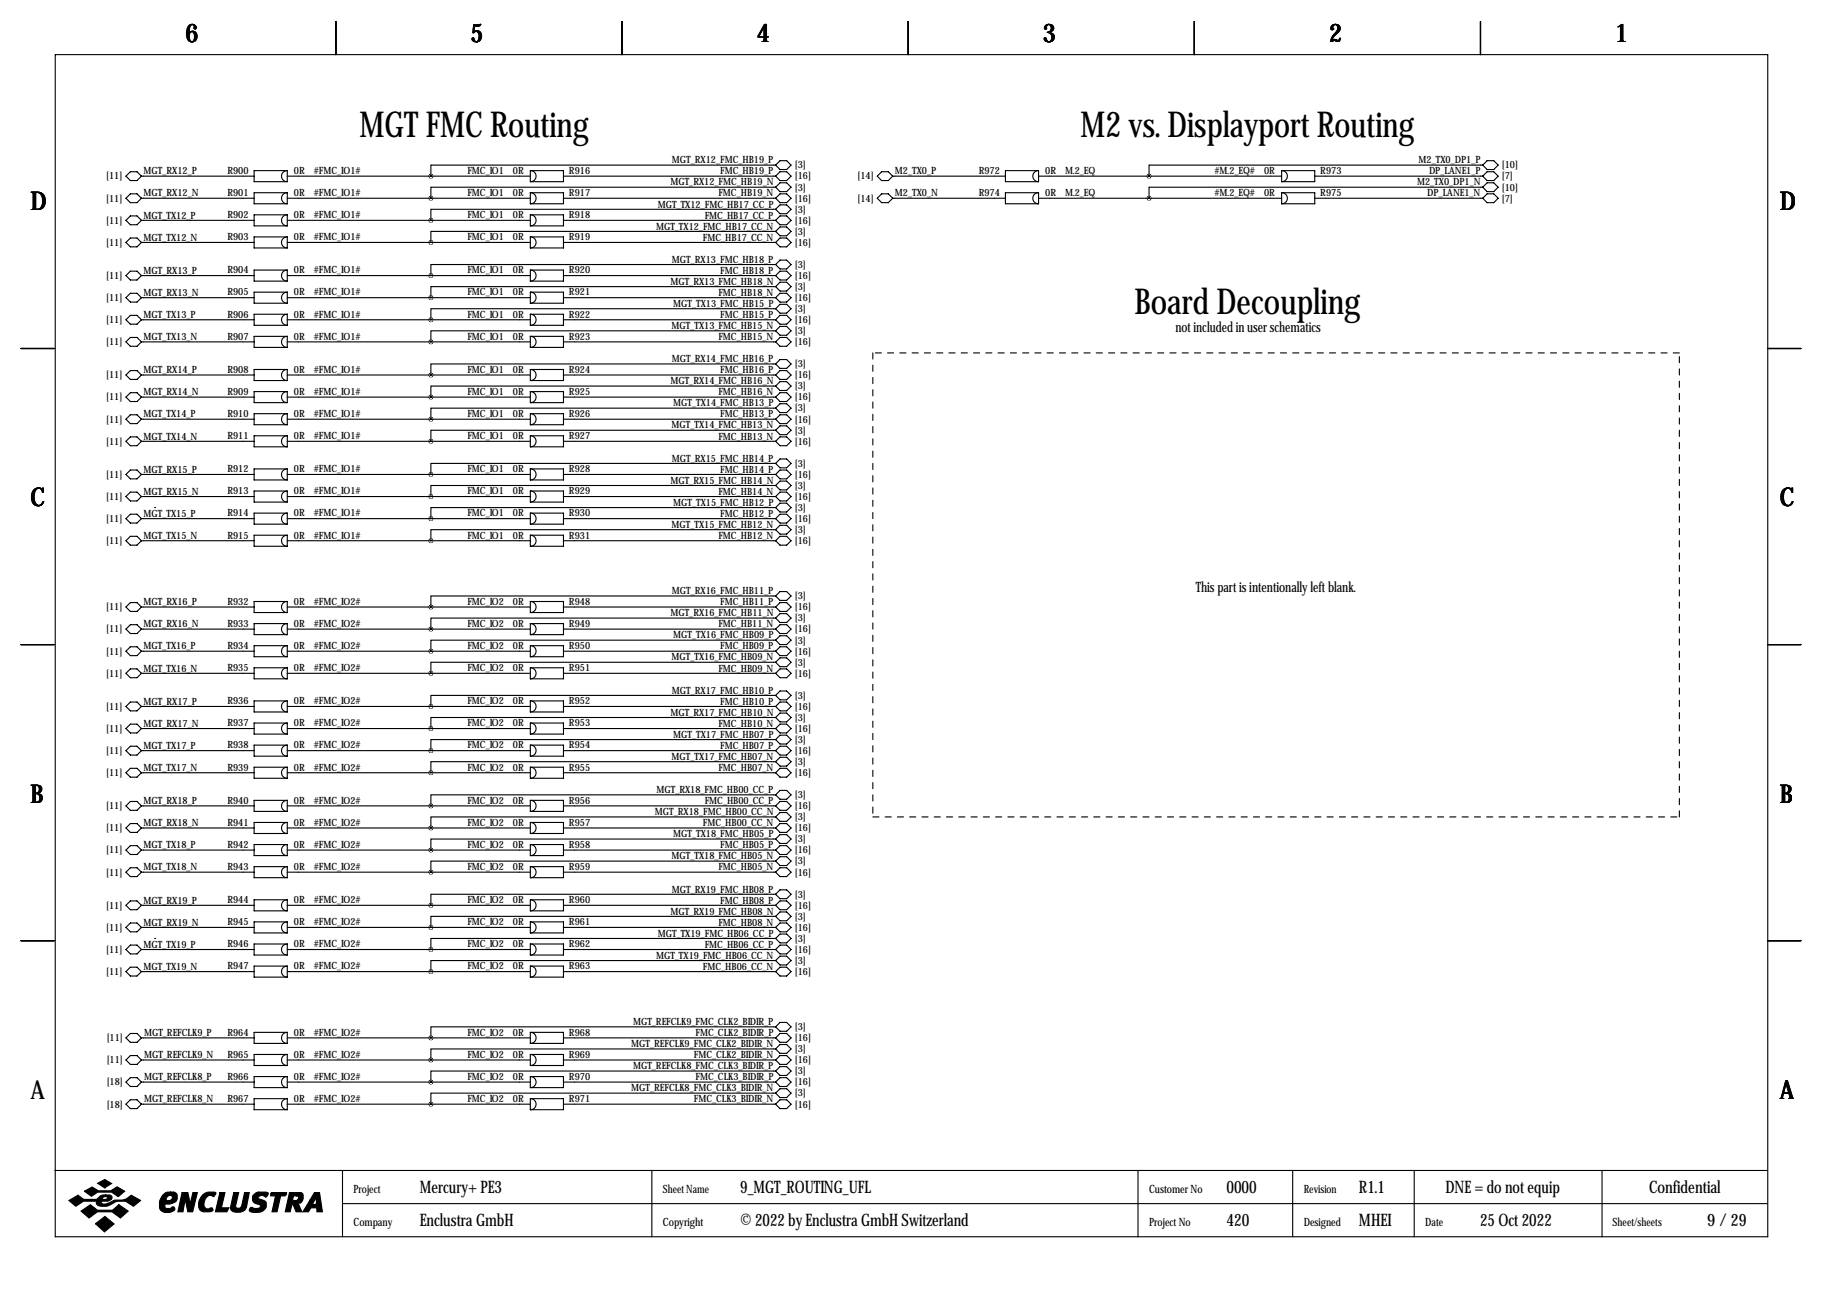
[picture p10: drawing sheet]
<svg xmlns="http://www.w3.org/2000/svg" width="419mm" height="297mm" viewBox="0 0 419 297" stroke-linecap="round" stroke-linejoin="round" font-family="sans-serif">
<g fill="none" stroke="#000" stroke-width=".25">
<path d="M12.7 12.6h393.7v271.7h-393.7zM77.2 4.9v7.7M143 4.9v7.7M208.8 4.9v7.7M274.6 4.9v7.7M340.4 4.9v7.7M30 39.5h1.5l1 1-1 1h-1.5l-1-1zM66 39.2a1.27 1.27 0 0 0-1.3 1.3 1.27 1.27 0 0 0 1.3 1.3M66 39.2h-7.6v2.6h7.6M66 39.2v2.6M121.9 39.2h7.6v2.6h-7.6M121.9 39.2v2.6"/>
<path d="M121.9 39.2a1.27 1.27 0 0 1 1.3 1.3 1.27 1.27 0 0 1-1.3 1.3M178.3 38h-79.2v2.5M179.3 36.9h1.5l1.1 1.1-1.1 1h-1.5l-1-1zM238.8 39.2a1.27 1.27 0 0 0-1.4 1.3 1.27 1.27 0 0 0 1.4 1.3M238.8 39.2h-7.7v2.6h7.7M238.8 39.2v2.6M294.6 39.2h7.7v2.6h-7.7zM294.6 39.2a1.27 1.27 0 0 1 1.4 1.3 1.27 1.27 0 0 1-1.4 1.3M340.9 38h-76.7v2.5M340.9 38l1-1.1h1.5l1 1.1-1 1h-1.5zM30 49.6h1.5l1 1.1-1 1h-1.5l-1-1zM30 54.7h1.5l1 1-1 1.1h-1.5l-1-1.1z"/>
<path d="M30 44.6h1.5l1 1-1 1h-1.5l-1-1zM32.5 40.5h25.9M32.5 45.6h25.9M32.5 50.7h25.9M32.5 55.7h25.9M66 44.3a1.27 1.27 0 0 0-1.3 1.3 1.27 1.27 0 0 0 1.3 1.2M66 49.4a1.27 1.27 0 0 0-1.3 1.3 1.27 1.27 0 0 0 1.3 1.2M66 54.5a1.27 1.27 0 0 0-1.3 1.2 1.27 1.27 0 0 0 1.3 1.3M66 44.3h-7.6v2.5h7.6M66 49.4h-7.6v2.5h7.6M66 54.5h-7.6v2.5h7.6M66 44.3v2.5"/>
<path d="M66 49.4v2.5M66 54.5v2.5M66 40.5h55.9M66 45.6h55.9M66 50.7h55.9M66 55.7h55.9M121.9 44.3h7.6v2.5h-7.6M121.9 49.4h7.6v2.5h-7.6M121.9 54.5h7.6v2.5h-7.6M121.9 44.3v2.5M121.9 49.4v2.5M121.9 54.5v2.5"/>
<path d="M121.9 44.3a1.27 1.27 0 0 1 1.3 1.3 1.27 1.27 0 0 1-1.3 1.2M121.9 49.4a1.27 1.27 0 0 1 1.3 1.3 1.27 1.27 0 0 1-1.3 1.2M121.9 54.5a1.27 1.27 0 0 1 1.3 1.2 1.27 1.27 0 0 1-1.3 1.3M129.5 40.5h48.8M129.5 45.6h48.8M129.5 50.7h48.8M129.5 55.7h48.8M178.3 48.1h-79.2v2.6M178.3 53.2h-79.2v2.5M178.3 43h-79.2v2.6M178.3 40.5l1-1h1.5l1.1 1-1.1 1h-1.5zM178.3 50.7l1-1.1h1.5l1.1 1.1-1.1 1h-1.5z"/>
<path d="M178.3 55.7l1-1h1.5l1.1 1-1.1 1.1h-1.5zM178.3 45.6l1-1h1.5l1.1 1-1.1 1h-1.5zM179.3 42h1.5l1.1 1-1.1 1.1h-1.5l-1-1.1zM179.3 52.2h1.5l1.1 1-1.1 1h-1.5l-1-1zM179.3 47.1h1.5l1.1 1-1.1 1h-1.5l-1-1zM179.3 59.8h1.5l1.1 1-1.1 1h-1.5l-1-1zM201.7 40.5l1-1h1.5l1 1-1 1h-1.5zM201.7 45.6l1-1h1.5l1 1-1 1h-1.5zM205.2 40.5h25.9M205.2 45.6h25.9M238.8 44.3a1.27 1.27 0 0 0-1.4 1.3 1.27 1.27 0 0 0 1.4 1.2M238.8 40.5h55.8"/>
<path d="M238.8 44.3h-7.7v2.5h7.7M238.8 45.6h55.8M238.8 44.3v2.5M294.6 44.3h7.7v2.5h-7.7zM294.6 44.3a1.27 1.27 0 0 1 1.4 1.3 1.27 1.27 0 0 1-1.4 1.2M302.3 40.5h38.6M302.3 45.6h38.6M340.9 43h-76.7v2.6M340.9 40.5l1-1h1.5l1 1-1 1h-1.5zM340.9 43l1-1h1.5l1 1-1 1.1h-1.5zM340.9 45.6l1-1h1.5l1 1-1 1h-1.5zM30 62.3h1.5l1 1.1-1 1h-1.5l-1-1z"/>
<path d="M30 72.5h1.5l1 1-1 1h-1.5l-1-1zM30 77.6h1.5l1 1-1 1h-1.5l-1-1zM30 67.4h1.5l1 1-1 1.1h-1.5l-1-1.1zM32.5 63.4h25.9M32.5 68.4h25.9M32.5 73.5h25.9M32.5 78.6h25.9M66 62.1a1.27 1.27 0 0 0-1.3 1.3 1.27 1.27 0 0 0 1.3 1.2M66 67.2a1.27 1.27 0 0 0-1.3 1.2 1.27 1.27 0 0 0 1.3 1.3M66 72.2a1.27 1.27 0 0 0-1.3 1.3 1.27 1.27 0 0 0 1.3 1.3M66 77.3a1.27 1.27 0 0 0-1.3 1.3 1.27 1.27 0 0 0 1.3 1.3M66 62.1h-7.6v2.5h7.6"/>
<path d="M66 67.2h-7.6v2.5h7.6M66 72.2h-7.6v2.6h7.6M66 77.3h-7.6v2.6h7.6M66 62.1v2.5M66 67.2v2.5M66 72.2v2.6M66 77.3v2.6M66 63.4h55.9M66 68.4h55.9M66 73.5h55.9M66 78.6h55.9M121.9 62.1h7.6v2.5h-7.6"/>
<path d="M121.9 67.2h7.6v2.5h-7.6M121.9 72.2h7.6v2.6h-7.6M121.9 77.3h7.6v2.6h-7.6M121.9 62.1v2.5M121.9 67.2v2.5M121.9 72.2v2.6M121.9 77.3v2.6M121.9 62.1a1.27 1.27 0 0 1 1.3 1.3 1.27 1.27 0 0 1-1.3 1.2M121.9 67.2a1.27 1.27 0 0 1 1.3 1.2 1.27 1.27 0 0 1-1.3 1.3M121.9 72.2a1.27 1.27 0 0 1 1.3 1.3 1.27 1.27 0 0 1-1.3 1.3M121.9 77.3a1.27 1.27 0 0 1 1.3 1.3 1.27 1.27 0 0 1-1.3 1.3M129.5 63.4h48.8"/>
<path d="M129.5 68.4h48.8M129.5 73.5h48.8M129.5 78.6h48.8M178.3 71h-79.2v2.5M178.3 76.1h-79.2v2.5M178.3 60.8h-79.2v2.6M178.3 65.9h-79.2v2.5M178.3 63.4l1-1.1h1.5l1.1 1.1-1.1 1h-1.5zM178.3 73.5l1-1h1.5l1.1 1-1.1 1h-1.5zM178.3 78.6l1-1h1.5l1.1 1-1.1 1h-1.5zM179.3 64.9h1.5l1.1 1-1.1 1h-1.5l-1-1zM179.3 67.4h1.5l1.1 1-1.1 1.1h-1.5l-1-1.1z"/>
<path d="M179.3 75h1.5l1.1 1.1-1.1 1h-1.5l-1-1zM179.3 70h1.5l1.1 1-1.1 1h-1.5l-1-1zM4.8 80.1h7.6M30 85.2h1.5l1 1-1 1h-1.5l-1-1zM30 95.4h1.5l1 1-1 1h-1.5l-1-1zM30 90.3h1.5l1 1-1 1h-1.5l-1-1zM32.5 86.2h25.9M32.5 91.3h25.9M32.5 96.4h25.9M66 84.9a1.27 1.27 0 0 0-1.3 1.3 1.27 1.27 0 0 0 1.3 1.3M66 90a1.27 1.27 0 0 0-1.3 1.3 1.27 1.27 0 0 0 1.3 1.3M66 95.1a1.27 1.27 0 0 0-1.3 1.3 1.27 1.27 0 0 0 1.3 1.2"/>
<path d="M66 84.9h-7.6v2.6h7.6M66 90h-7.6v2.6h7.6M66 95.1h-7.6v2.5h7.6M66 84.9v2.6M66 90v2.6M66 95.1v2.5M66 86.2h55.9M66 91.3h55.9M66 96.4h55.9M121.9 84.9h7.6v2.6h-7.6M121.9 90h7.6v2.6h-7.6M121.9 95.1h7.6v2.5h-7.6"/>
<path d="M121.9 84.9v2.6M121.9 90v2.6M121.9 95.1v2.5M121.9 84.9a1.27 1.27 0 0 1 1.3 1.3 1.27 1.27 0 0 1-1.3 1.3M121.9 90a1.27 1.27 0 0 1 1.3 1.3 1.27 1.27 0 0 1-1.3 1.3M121.9 95.1a1.27 1.27 0 0 1 1.3 1.3 1.27 1.27 0 0 1-1.3 1.2M129.5 86.2h48.8M129.5 91.3h48.8M129.5 96.4h48.8M178.3 93.8h-79.2v2.6M178.3 98.9h-79.2v2.6M178.3 83.7h-79.2v2.5"/>
<path d="M178.3 88.8h-79.2v2.5M178.3 86.2l1-1h1.5l1.1 1-1.1 1h-1.5zM178.3 96.4l1-1h1.5l1.1 1-1.1 1h-1.5zM178.3 91.3l1-1h1.5l1.1 1-1.1 1h-1.5zM179.3 82.7h1.5l1.1 1-1.1 1h-1.5l-1-1zM179.3 87.7h1.5l1.1 1.1-1.1 1h-1.5l-1-1zM179.3 97.9h1.5l1.1 1-1.1 1h-1.5l-1-1zM179.3 92.8h1.5l1.1 1-1.1 1.1h-1.5l-1-1.1zM406.4 80.1h7.6M30 100.4h1.5l1 1.1-1 1h-1.5l-1-1zM30 108.1h1.5l1 1-1 1h-1.5l-1-1zM30 118.2h1.5l1 1-1 1.1h-1.5l-1-1.1z"/>
<path d="M30 113.1h1.5l1 1.1-1 1h-1.5l-1-1zM32.5 101.5h25.9M32.5 109.1h25.9M32.5 114.2h25.9M32.5 119.2h25.9M35.6 116.7h.1M66 100.2a1.27 1.27 0 0 0-1.3 1.3 1.27 1.27 0 0 0 1.3 1.2M66 107.8a1.27 1.27 0 0 0-1.3 1.3 1.27 1.27 0 0 0 1.3 1.2M66 112.9a1.27 1.27 0 0 0-1.3 1.3 1.27 1.27 0 0 0 1.3 1.2M66 118a1.27 1.27 0 0 0-1.3 1.2 1.27 1.27 0 0 0 1.3 1.3M66 100.2h-7.6v2.5h7.6M66 107.8h-7.6v2.5h7.6"/>
<path d="M66 112.9h-7.6v2.5h7.6M66 118h-7.6v2.5h7.6M66 100.2v2.5M66 107.8v2.5M66 112.9v2.5M66 118v2.5M66 101.5h55.9M66 109.1h55.9M66 114.2h55.9M66 119.2h55.9M121.9 100.2h7.6v2.5h-7.6M121.9 107.8h7.6v2.5h-7.6"/>
<path d="M121.9 112.9h7.6v2.5h-7.6M121.9 118h7.6v2.5h-7.6M121.9 100.2v2.5M121.9 107.8v2.5M121.9 112.9v2.5M121.9 118v2.5M121.9 100.2a1.27 1.27 0 0 1 1.3 1.3 1.27 1.27 0 0 1-1.3 1.2M121.9 107.8a1.27 1.27 0 0 1 1.3 1.3 1.27 1.27 0 0 1-1.3 1.2M121.9 112.9a1.27 1.27 0 0 1 1.3 1.3 1.27 1.27 0 0 1-1.3 1.2M121.9 118a1.27 1.27 0 0 1 1.3 1.2 1.27 1.27 0 0 1-1.3 1.3M129.5 101.5h48.8M129.5 109.1h48.8"/>
<path d="M129.5 114.2h48.8M129.5 119.2h48.8M178.3 116.7h-79.2v2.5M178.3 106.5h-79.2v2.6M178.3 111.6h-79.2v2.6M178.3 101.5l1-1.1h1.5l1.1 1.1-1.1 1h-1.5zM178.3 109.1l1-1h1.5l1.1 1-1.1 1h-1.5zM178.3 119.2l1-1h1.5l1.1 1-1.1 1.1h-1.5zM178.3 114.2l1-1.1h1.5l1.1 1.1-1.1 1h-1.5zM179.3 105.5h1.5l1.1 1-1.1 1.1h-1.5l-1-1.1zM179.3 110.6h1.5l1.1 1-1.1 1h-1.5l-1-1zM179.3 115.7h1.5l1.1 1-1.1 1h-1.5l-1-1z"/>
<path d="M30 123.3h1.5l1 1-1 1h-1.5l-1-1zM30 138.5h1.5l1 1.1-1 1h-1.5l-1-1zM32.5 124.3h25.9M32.5 139.6h25.9M66 123a1.27 1.27 0 0 0-1.3 1.3 1.27 1.27 0 0 0 1.3 1.3M66 138.3a1.27 1.27 0 0 0-1.3 1.3 1.27 1.27 0 0 0 1.3 1.2M66 123h-7.6v2.6h7.6M66 138.3h-7.6v2.5h7.6M66 123v2.6M66 138.3v2.5M66 124.3h55.9M66 139.6h55.9"/>
<path d="M121.9 123h7.6v2.6h-7.6M121.9 138.3h7.6v2.5h-7.6M121.9 123v2.6M121.9 138.3v2.5M121.9 123a1.27 1.27 0 0 1 1.3 1.3 1.27 1.27 0 0 1-1.3 1.3M121.9 138.3a1.27 1.27 0 0 1 1.3 1.3 1.27 1.27 0 0 1-1.3 1.2M129.5 124.3h48.8M129.5 139.6h48.8M178.3 121.8h-79.2v2.5M178.3 137h-79.2v2.6M178.3 124.3l1-1h1.5l1.1 1-1.1 1h-1.5zM178.3 139.6l1-1.1h1.5l1.1 1.1-1.1 1h-1.5z"/>
<path d="M179.3 120.8h1.5l1.1 1-1.1 1h-1.5l-1-1zM179.3 136h1.5l1.1 1-1.1 1h-1.5l-1-1zM4.8 148.2h7.6M29 154.8l1-1h1.5l1 1-1 1h-1.5zM30 148.7h1.5l1 1-1 1h-1.5l-1-1zM30 143.6h1.5l1 1-1 1.1h-1.5l-1-1.1zM32.5 144.6h25.9M32.5 149.7h25.9M32.5 154.8h25.9M66 143.4a1.27 1.27 0 0 0-1.3 1.2 1.27 1.27 0 0 0 1.3 1.3M66 148.4a1.27 1.27 0 0 0-1.3 1.3 1.27 1.27 0 0 0 1.3 1.3M66 153.5a1.27 1.27 0 0 0-1.3 1.3 1.27 1.27 0 0 0 1.3 1.3"/>
<path d="M66 143.4h-7.6v2.5h7.6M66 148.4h-7.6v2.6h7.6M66 153.5h-7.6v2.6h7.6M66 143.4v2.5M66 148.4v2.6M66 153.5v2.6M66 144.6h55.9M66 149.7h55.9M66 154.8h55.9M121.9 143.4h7.6v2.5h-7.6M121.9 148.4h7.6v2.6h-7.6M121.9 153.5h7.6v2.6h-7.6"/>
<path d="M121.9 143.4v2.5M121.9 148.4v2.6M121.9 153.5v2.6M121.9 143.4a1.27 1.27 0 0 1 1.3 1.2 1.27 1.27 0 0 1-1.3 1.3M121.9 148.4a1.27 1.27 0 0 1 1.3 1.3 1.27 1.27 0 0 1-1.3 1.3M121.9 153.5a1.27 1.27 0 0 1 1.3 1.3 1.27 1.27 0 0 1-1.3 1.3M129.5 144.6h48.8M129.5 149.7h48.8M129.5 154.8h48.8M178.3 147.2h-79.2v2.5M178.3 152.3h-79.2v2.5M178.3 159.9h-79.2v2.5"/>
<path d="M178.3 142.1h-79.2v2.5M178.3 149.7l1-1h1.5l1.1 1-1.1 1h-1.5zM178.3 154.8l1-1h1.5l1.1 1-1.1 1h-1.5zM178.3 142.1l1-1h1.5l1.1 1-1.1 1h-1.5zM178.3 144.6l1-1h1.5l1.1 1-1.1 1.1h-1.5zM179.3 146.2h1.5l1.1 1-1.1 1h-1.5l-1-1zM179.3 151.2h1.5l1.1 1.1-1.1 1h-1.5l-1-1zM179.3 158.9h1.5l1.1 1-1.1 1h-1.5l-1-1zM406.4 148.2h7.6M29 167.5l1-1h1.5l1 1-1 1h-1.5zM30 161.4h1.5l1 1-1 1h-1.5l-1-1zM30 171.6h1.5l1 1-1 1h-1.5l-1-1z"/>
<path d="M30 176.6h1.5l1 1.1-1 1h-1.5l-1-1zM32.5 162.4h25.9M32.5 167.5h25.9M32.5 172.6h25.9M32.5 177.7h25.9M66 161.1a1.27 1.27 0 0 0-1.3 1.3 1.27 1.27 0 0 0 1.3 1.3M66 166.2a1.27 1.27 0 0 0-1.3 1.3 1.27 1.27 0 0 0 1.3 1.3M66 171.3a1.27 1.27 0 0 0-1.3 1.3 1.27 1.27 0 0 0 1.3 1.2M66 176.4a1.27 1.27 0 0 0-1.3 1.3 1.27 1.27 0 0 0 1.3 1.2M66 161.1h-7.6v2.6h7.6M66 166.2h-7.6v2.6h7.6M66 171.3h-7.6v2.5h7.6"/>
<path d="M66 176.4h-7.6v2.5h7.6M66 161.1v2.6M66 166.2v2.6M66 171.3v2.5M66 176.4v2.5M66 162.4h55.9M66 167.5h55.9M66 172.6h55.9M66 177.7h55.9M121.9 161.1h7.6v2.6h-7.6M121.9 166.2h7.6v2.6h-7.6M121.9 171.3h7.6v2.5h-7.6"/>
<path d="M121.9 176.4h7.6v2.5h-7.6M121.9 161.1v2.6M121.9 166.2v2.6M121.9 171.3v2.5M121.9 176.4v2.5M121.9 161.1a1.27 1.27 0 0 1 1.3 1.3 1.27 1.27 0 0 1-1.3 1.3M121.9 166.2a1.27 1.27 0 0 1 1.3 1.3 1.27 1.27 0 0 1-1.3 1.3M121.9 171.3a1.27 1.27 0 0 1 1.3 1.3 1.27 1.27 0 0 1-1.3 1.2M121.9 176.4a1.27 1.27 0 0 1 1.3 1.3 1.27 1.27 0 0 1-1.3 1.2M129.5 162.4h48.8M129.5 167.5h48.8M129.5 172.6h48.8"/>
<path d="M129.5 177.7h48.8M178.3 170h-79.2v2.6M178.3 175.1h-79.2v2.6M178.3 165h-79.2v2.5M178.3 162.4l1-1h1.5l1.1 1-1.1 1h-1.5zM178.3 172.6l1-1h1.5l1.1 1-1.1 1h-1.5zM178.3 177.7l1-1.1h1.5l1.1 1.1-1.1 1h-1.5zM178.3 167.5l1-1h1.5l1.1 1-1.1 1h-1.5zM179.3 163.9h1.5l1.1 1.1-1.1 1h-1.5l-1-1zM179.3 174.1h1.5l1.1 1-1.1 1h-1.5l-1-1zM179.3 169h1.5l1.1 1-1.1 1.1h-1.5l-1-1.1zM30 184.3h1.5l1 1-1 1h-1.5l-1-1z"/>
<path d="M30 194.4h1.5l1 1-1 1.1h-1.5l-1-1.1zM30 199.5h1.5l1 1-1 1h-1.5l-1-1zM30 189.3h1.5l1 1.1-1 1h-1.5l-1-1zM32.5 185.3h25.9M32.5 190.4h25.9M32.5 195.4h25.9M66 184a1.27 1.27 0 0 0-1.3 1.3 1.27 1.27 0 0 0 1.3 1.2M66 189.1a1.27 1.27 0 0 0-1.3 1.3 1.27 1.27 0 0 0 1.3 1.2M66 194.2a1.27 1.27 0 0 0-1.3 1.2 1.27 1.27 0 0 0 1.3 1.3M66 199.2a1.27 1.27 0 0 0-1.3 1.3 1.27 1.27 0 0 0 1.3 1.3M66 184h-7.6v2.5h7.6M66 189.1h-7.6v2.5h7.6"/>
<path d="M66 194.2h-7.6v2.5h7.6M66 199.2h-7.6v2.6h7.6M66 184v2.5M66 189.1v2.5M66 194.2v2.5M66 199.2v2.6M66 185.3h55.9M66 190.4h55.9M66 195.4h55.9M121.9 184h7.6v2.5h-7.6M121.9 189.1h7.6v2.5h-7.6M121.9 194.2h7.6v2.5h-7.6"/>
<path d="M121.9 199.2h7.6v2.6h-7.6M121.9 184v2.5M121.9 189.1v2.5M121.9 194.2v2.5M121.9 199.2v2.6M121.9 184a1.27 1.27 0 0 1 1.3 1.3 1.27 1.27 0 0 1-1.3 1.2M121.9 189.1a1.27 1.27 0 0 1 1.3 1.3 1.27 1.27 0 0 1-1.3 1.2M121.9 194.2a1.27 1.27 0 0 1 1.3 1.2 1.27 1.27 0 0 1-1.3 1.3M121.9 199.2a1.27 1.27 0 0 1 1.3 1.3 1.27 1.27 0 0 1-1.3 1.3M129.5 185.3h48.8M129.5 190.4h48.8M129.5 195.4h48.8"/>
<path d="M178.3 192.9h-79.2v2.5M178.3 198h-79.2v2.5M178.3 182.7h-79.2v2.6M178.3 187.8h-79.2v2.6M178.3 185.3l1-1h1.5l1.1 1-1.1 1h-1.5zM178.3 195.4l1-1h1.5l1.1 1-1.1 1.1h-1.5zM178.3 190.4l1-1.1h1.5l1.1 1.1-1.1 1h-1.5zM178.3 192.9l1-1h1.5l1.1 1-1.1 1h-1.5zM179.3 181.7h1.5l1.1 1-1.1 1.1h-1.5l-1-1.1zM179.3 199.5h1.5l1.1 1-1.1 1h-1.5l-1-1zM179.3 186.8h1.5l1.1 1-1.1 1h-1.5l-1-1zM179.3 197h1.5l1.1 1-1.1 1h-1.5l-1-1z"/>
<path d="M4.8 216.3h7.6M29 213.2l1-1h1.5l1 1-1 1h-1.5zM30 207.1h1.5l1 1-1 1.1h-1.5l-1-1.1zM30 217.3h1.5l1 1-1 1h-1.5l-1-1zM32.5 200.5h25.9M32.5 208.1h25.9M32.5 213.2h25.9M32.5 218.3h25.9M35.6 215.8h.1M66 206.9a1.27 1.27 0 0 0-1.3 1.2 1.27 1.27 0 0 0 1.3 1.3M66 211.9a1.27 1.27 0 0 0-1.3 1.3 1.27 1.27 0 0 0 1.3 1.3M66 217a1.27 1.27 0 0 0-1.3 1.3 1.27 1.27 0 0 0 1.3 1.3"/>
<path d="M66 206.9h-7.6v2.5h7.6M66 211.9h-7.6v2.6h7.6M66 217h-7.6v2.6h7.6M66 206.9v2.5M66 211.9v2.6M66 217v2.6M66 200.5h55.9M66 208.1h55.9M66 213.2h55.9M66 218.3h55.9M121.9 206.9h7.6v2.5h-7.6M121.9 211.9h7.6v2.6h-7.6"/>
<path d="M121.9 217h7.6v2.6h-7.6M121.9 206.9v2.5M121.9 211.9v2.6M121.9 217v2.6M121.9 206.9a1.27 1.27 0 0 1 1.3 1.2 1.27 1.27 0 0 1-1.3 1.3M121.9 211.9a1.27 1.27 0 0 1 1.3 1.3 1.27 1.27 0 0 1-1.3 1.3M121.9 217a1.27 1.27 0 0 1 1.3 1.3 1.27 1.27 0 0 1-1.3 1.3M129.5 200.5h48.8M129.5 208.1h48.8M129.5 213.2h48.8M129.5 218.3h48.8M178.3 215.8h-79.2v2.5"/>
<path d="M178.3 205.6h-79.2v2.5M178.3 210.7h-79.2v2.5M178.3 205.6l1-1h1.5l1.1 1-1.1 1h-1.5zM178.3 208.1l1-1h1.5l1.1 1-1.1 1.1h-1.5zM178.3 218.3l1-1h1.5l1.1 1-1.1 1h-1.5zM178.3 210.7l1-1h1.5l1.1 1-1.1 1h-1.5zM178.3 213.2l1-1h1.5l1.1 1-1.1 1h-1.5zM179.3 219.8h1.5l1.1 1-1.1 1.1h-1.5l-1-1.1zM179.3 214.7h1.5l1.1 1.1-1.1 1h-1.5l-1-1zM406.4 216.3h7.6M29 223.4l1-1h1.5l1 1-1 1h-1.5zM29 238.6l1-1h1.5l1 1-1 1h-1.5z"/>
<path d="M32.5 223.4h25.9M32.5 238.6h25.9M66 222.1a1.27 1.27 0 0 0-1.3 1.3 1.27 1.27 0 0 0 1.3 1.2M66 237.3a1.27 1.27 0 0 0-1.3 1.3 1.27 1.27 0 0 0 1.3 1.3M66 222.1h-7.6v2.5h7.6M66 237.3h-7.6v2.6h7.6M66 222.1v2.5M66 237.3v2.6M66 223.4h55.9M66 238.6h55.9M121.9 222.1h7.6v2.5h-7.6M121.9 237.3h7.6v2.6h-7.6"/>
<path d="M121.9 222.1v2.5M121.9 237.3v2.6M121.9 222.1a1.27 1.27 0 0 1 1.3 1.3 1.27 1.27 0 0 1-1.3 1.2M121.9 237.3a1.27 1.27 0 0 1 1.3 1.3 1.27 1.27 0 0 1-1.3 1.3M129.5 223.4h48.8M129.5 238.6h48.8M178.3 220.8h-79.2v2.6M178.3 236.1h-79.2v2.5M178.3 223.4l1-1h1.5l1.1 1-1.1 1h-1.5zM178.3 236.1l1-1h1.5l1.1 1-1.1 1h-1.5zM178.3 238.6l1-1h1.5l1.1 1-1.1 1h-1.5zM29 248.8l1-1h1.5l1 1-1 1h-1.5z"/>
<path d="M29 253.9l1-1.1h1.5l1 1.1-1 1h-1.5zM30 242.7h1.5l1 1-1 1h-1.5l-1-1zM32.5 243.7h25.9M32.5 248.8h25.9M32.5 253.9h25.9M66 242.4a1.27 1.27 0 0 0-1.3 1.3 1.27 1.27 0 0 0 1.3 1.3M66 247.5a1.27 1.27 0 0 0-1.3 1.3 1.27 1.27 0 0 0 1.3 1.2M66 252.6a1.27 1.27 0 0 0-1.3 1.3 1.27 1.27 0 0 0 1.3 1.2M66 242.4h-7.6v2.6h7.6M66 247.5h-7.6v2.5h7.6M66 252.6h-7.6v2.5h7.6M66 242.4v2.6"/>
<path d="M66 247.5v2.5M66 252.6v2.5M66 243.7h55.9M66 248.8h55.9M66 253.9h55.9M121.9 242.4h7.6v2.6h-7.6M121.9 247.5h7.6v2.5h-7.6M121.9 252.6h7.6v2.5h-7.6M121.9 242.4v2.6M121.9 247.5v2.5M121.9 252.6v2.5M121.9 242.4a1.27 1.27 0 0 1 1.3 1.3 1.27 1.27 0 0 1-1.3 1.3"/>
<path d="M121.9 247.5a1.27 1.27 0 0 1 1.3 1.3 1.27 1.27 0 0 1-1.3 1.2M121.9 252.6a1.27 1.27 0 0 1 1.3 1.3 1.27 1.27 0 0 1-1.3 1.2M129.5 243.7h48.8M129.5 248.8h48.8M129.5 253.9h48.8M178.3 241.2h-79.2v2.5M178.3 246.2h-79.2v2.6M178.3 251.3h-79.2v2.6M178.3 248.8l1-1h1.5l1.1 1-1.1 1h-1.5zM178.3 253.9l1-1.1h1.5l1.1 1.1-1.1 1h-1.5zM178.3 243.7l1-1h1.5l1.1 1-1.1 1h-1.5zM178.3 251.3l1-1h1.5l1.1 1-1.1 1h-1.5z"/>
<path d="M179.3 240.1h1.5l1.1 1.1-1.1 1h-1.5l-1-1zM179.3 245.2h1.5l1.1 1-1.1 1.1h-1.5l-1-1.1zM12.6 269.1h393.7M78.7 269.1v15.2M78.7 276.7h327.6M149.9 269.1v15.2M261.6 269.1v15.2M297.2 269.1v15.2M325.1 269.1v15.2M368.3 269.1v15.2"/>
</g>
<g fill="#000" stroke="#000" stroke-width=".25">
<path d="M15.8 276l2.1-1.2 1.4 1h2.8l.3-.2a1.77 1.77 0 0 1 1.9-.9v.4l-.6 .2-.2 .5h.9l.3-.6-.4-.1v-.4h.9a.59 .59 0 0 1 .6 .7l-.2 .4-.8 .4h-1.4l-.1 .1 .1 .4a3.2 3.2 0 0 0 2.7-.7l.3-.1a4 4 0 0 0 3.8-1.1l2.1 1.2-1.6 1.3a4 4 0 0 0-5.5-.2 2.66 2.66 0 0 1-2.9-.2l-.1-.7h-3l-1.8 1.1zM19.4 273.9l1.8-1 1.4 .9h2.9l1.4-.9 1.8 1-1.5 1.2-1.5-1h-3.2l-1.5 .9zM22.5 272l1.6-.8 1.6 .9-1.6 1zM18.6 278.4l2.2-1.4 1.6 1.2h3.5l1.4-1.2 2.2 1.4-1.8 1.6-1.9-1.4h-3.4l-1.9 1.4zM37.4 274.7a1.75 1.75 0 0 1 1.8-.6v.7a.82 .82 0 0 0-.8 1.2h.6a.6 .6 0 0 0 .6-.5 .6 .6 0 0 0-.4-.7v-.7h.8l.5 .3a1.61 1.61 0 0 1 0 1.7 1.61 1.61 0 0 1-1.5 .7h-1v.9l.2 .1h.9l.7-.4 .4 .4a1.06 1.06 0 0 1-1.3 1 1.82 1.82 0 0 1-2.2-1.1 3.5 3.5 0 0 1 .7-3zM41.9 274.2h1.3l.5 2.6 .6-2.6h1.1l-1.1 4.4h-1.1l-.6-2.9-.5 2.9h-1.2zM46.7 274.6a2.78 2.78 0 0 1 2.9-.4l-.4 .9a1.32 1.32 0 0 0-2.1 .8l-.2 .8a.98 .98 0 0 0 1.1 1.2 .55 .55 0 0 1 .6-.2 .55 .55 0 0 1 .4 .6l-.7 .3-1.8-.1a1.79 1.79 0 0 1-.8-2.3zM50.5 274.2h1.2l-.8 3.5h1.7l-.4 .9h-2.7zM53.7 274.2h1.2l-.7 3.1a.73 .73 0 0 0 .7 .5 .73 .73 0 0 0 .7-.6l.6-3h1.1l-.7 3.4a2.28 2.28 0 0 1-3.6 .4v-.4zM58.3 274.7l.8-.6h2.1l.5 .2v.2l-.6 .7a.96 .96 0 0 0-1-.4 .96 .96 0 0 0-.8 .6l1.7 .8a1.71 1.71 0 0 1-.1 1.8 1.71 1.71 0 0 1-1.7 .8l-1.4-.2a.51 .51 0 0 1-.4-.7 .51 .51 0 0 1 .8-.2l1 .1a.52 .52 0 0 0 .6-.2 .52 .52 0 0 0-.2-.7 1.39 1.39 0 0 1-1.4-.6 1.39 1.39 0 0 1 .1-1.6zM62.2 274.4l.2-.2h3.5l-.1 .4-.3 .3h-1l-.8 3.7h-1.2l.8-3.7h-1.1zM66.5 274.2h1.7v.7h-.7l-.2 1.1h.9l.3-.3a.44 .44 0 0 0 .1-.5 .44 .44 0 0 0-.4-.3v-.7h1l.3 .2 .2 .3v.9a1.03 1.03 0 0 1-1.2 1l.9 2h-1.3l-.8-1.8h-.1l-.5 1.8h-1.1z"/>
<path d="M72.3 274.2h1.2l.6 4.4h-1.3v-.9h-1.3l-.6 .9h-1.3l1.7-2.7h1l-.4 .8 .2 .2h.4l.2-.2v-1.5l-.4 .7h-1zM21.9 281.3l2.2-1.6 2.1 1.7-2.2 1.8z"/>
</g>
<path d="M200.7 81.1v106.7M386.1 81.1h-185.4M200.7 187.8h185.4M386.1 187.8v-106.7" fill="none" stroke="#000" stroke-width=".25" stroke-dasharray="1.4 1.4"/>
<path d="M99 45.6a.05 .05 0 0 0 .1 0 .05 .05 0 0 0-.1 0zM99 50.7a.05 .05 0 0 0 .1 0 .05 .05 0 0 0-.1 0zM99 55.7a.05 .05 0 0 0 .1 0 .05 .05 0 0 0-.1 0zM99 63.4a.05 .05 0 0 0 .1 0 .05 .05 0 0 0-.1 0zM99 68.4a.05 .05 0 0 0 .1 0 .05 .05 0 0 0-.1 0zM99 73.5a.05 .05 0 0 0 .1 0 .05 .05 0 0 0-.1 0zM99 78.6a.05 .05 0 0 0 .1 0 .05 .05 0 0 0-.1 0zM99 86.2a.05 .05 0 0 0 .1 0 .05 .05 0 0 0-.1 0zM99 91.3a.05 .05 0 0 0 .1 0 .05 .05 0 0 0-.1 0zM99 96.4a.05 .05 0 0 0 .1 0 .05 .05 0 0 0-.1 0zM99 101.5a.05 .05 0 0 0 .1 0 .05 .05 0 0 0-.1 0zM99 109.1a.05 .05 0 0 0 .1 0 .05 .05 0 0 0-.1 0zM99 114.2a.05 .05 0 0 0 .1 0 .05 .05 0 0 0-.1 0zM99 119.2a.05 .05 0 0 0 .1 0 .05 .05 0 0 0-.1 0zM99 124.3a.05 .05 0 0 0 .1 0 .05 .05 0 0 0-.1 0zM99 40.5a.05 .05 0 0 0 .1 0 .05 .05 0 0 0-.1 0zM99 144.6a.05 .05 0 0 0 .1 0 .05 .05 0 0 0-.1 0zM99 149.7a.05 .05 0 0 0 .1 0 .05 .05 0 0 0-.1 0zM99 154.8a.05 .05 0 0 0 .1 0 .05 .05 0 0 0-.1 0zM99 162.4a.05 .05 0 0 0 .1 0 .05 .05 0 0 0-.1 0zM99 167.5a.05 .05 0 0 0 .1 0 .05 .05 0 0 0-.1 0zM99 172.6a.05 .05 0 0 0 .1 0 .05 .05 0 0 0-.1 0zM99 177.7a.05 .05 0 0 0 .1 0 .05 .05 0 0 0-.1 0zM99 185.3a.05 .05 0 0 0 .1 0 .05 .05 0 0 0-.1 0zM99 190.4a.05 .05 0 0 0 .1 0 .05 .05 0 0 0-.1 0zM99 195.4a.05 .05 0 0 0 .1 0 .05 .05 0 0 0-.1 0zM99 200.5a.05 .05 0 0 0 .1 0 .05 .05 0 0 0-.1 0zM99 208.1a.05 .05 0 0 0 .1 0 .05 .05 0 0 0-.1 0zM99 213.2a.05 .05 0 0 0 .1 0 .05 .05 0 0 0-.1 0zM99 218.3a.05 .05 0 0 0 .1 0 .05 .05 0 0 0-.1 0zM99 223.4a.05 .05 0 0 0 .1 0 .05 .05 0 0 0-.1 0zM99 139.6a.05 .05 0 0 0 .1 0 .05 .05 0 0 0-.1 0zM99 253.9a.05 .05 0 0 0 .1 0 .05 .05 0 0 0-.1 0zM99 248.8a.05 .05 0 0 0 .1 0 .05 .05 0 0 0-.1 0zM99 243.7a.05 .05 0 0 0 .1 0 .05 .05 0 0 0-.1 0zM99 238.6a.05 .05 0 0 0 .1 0 .05 .05 0 0 0-.1 0zM264.1 40.5a.05 .05 0 0 0 .1 0 .05 .05 0 0 0-.1 0zM264.1 45.6a.05 .05 0 0 0 .1 0 .05 .05 0 0 0-.1 0z" fill="#000" stroke="#000" stroke-width="1"/>
<g font-size="8.2">
<text x="82.7" y="31.6">MGT FMC Routing</text>
<text x="248.4" y="31.6">M2 vs. Displayport Routing</text>
<text x="260.8" y="72.2">Board Decoupling</text>
</g>
<g font-size="5.9">
<text x="42.7" y="9.8">6</text>
<text x="108.2" y="9.8">5</text>
<text x="174" y="9.8">4</text>
<text x="239.8" y="9.8">3</text>
<text x="305.6" y="9.8">2</text>
<text x="371.3" y="9.8">1</text>
<text x="7" y="48.4">D</text>
<text x="409.2" y="48.4">D</text>
<text x="7" y="116.4">C</text>
<text x="409.2" y="116.4">C</text>
<text x="7" y="184.5">B</text>
<text x="409.2" y="184.5">B</text>
<text x="7" y="252.6">A</text>
<text x="409.2" y="252.6">A</text>
</g>
<g font-size="4">
<text x="96.5" y="274.2">Mercury+ PE3</text>
<text x="170.2" y="274.2">9_MGT_ROUTING_UFL</text>
<text x="281.9" y="274.2">0000</text>
<text x="312.4" y="274.2">R1.1</text>
<text x="332.3" y="274.2">DNE = do not equip</text>
<text x="379.1" y="274.2">Confidential</text>
<text x="96.5" y="281.8">Enclustra GmbH</text>
<text x="170.2" y="281.8">© 2022 by Enclustra GmbH Switzerland</text>
<text x="281.9" y="281.8">420</text>
<text x="312.4" y="281.8">MHEI</text>
<text x="340.3" y="281.8">25 Oct 2022</text>
<text x="392.5" y="281.8">9 / 29</text>
</g>
<g font-size="3.3">
<text x="270.3" y="76.3">not included in user schematics</text>
<text x="274.9" y="136">This part is intentionally left blank.</text>
</g>
<g font-size="2.6">
<text x="81.3" y="274.2">Project</text>
<text x="152.4" y="274.2">Sheet Name</text>
<text x="264.2" y="274.2">Customer No</text>
<text x="299.7" y="274.2">Revision</text>
<text x="81.3" y="281.8">Company</text>
<text x="152.4" y="281.8">Copyright</text>
<text x="264.2" y="281.8">Project No</text>
<text x="299.7" y="281.8">Designed</text>
<text x="327.7" y="281.8">Date</text>
<text x="370.7" y="281.8">Sheet/sheets</text>
</g>
<g font-size="2.3">
<text x="24.4" y="41.3">[11]</text>
<text x="33" y="40.1">MGT_RX12_P</text>
<text x="52.3" y="40">R900</text>
<text x="67.6" y="40">0R</text>
<text x="72.1" y="40">#FMC_IO1#</text>
<text x="107.4" y="40">FMC_IO1</text>
<text x="117.9" y="40">0R</text>
<text x="130.8" y="40">R916</text>
<text x="154.5" y="37.6">MGT_RX12_FMC_HB19_P</text>
<text x="165.6" y="40.1">FMC_HB19_P</text>
<text x="182.7" y="38.7">[3]</text>
<text x="182.7" y="41.3">[16]</text>
<text x="197.2" y="41.3">[14]</text>
<text x="205.7" y="40.1">M2_TX0_P</text>
<text x="225" y="40">R972</text>
<text x="240.3" y="40">0R</text>
<text x="244.9" y="40">M.2_EQ</text>
<text x="279.2" y="40">#M.2_EQ#</text>
<text x="290.6" y="40">0R</text>
<text x="303.5" y="40">R973</text>
<text x="326.1" y="37.6">M2_TX0_DP1_P</text>
<text x="328.5" y="40.1">DP_LANE1_P</text>
<text x="345.3" y="38.7">[10]</text>
<text x="345.3" y="41.3">[7]</text>
<text x="24.4" y="46.3">[11]</text>
<text x="33" y="45.2">MGT_RX12_N</text>
<text x="52.3" y="45.1">R901</text>
<text x="67.6" y="45.1">0R</text>
<text x="72.1" y="45.1">#FMC_IO1#</text>
<text x="107.4" y="45.1">FMC_IO1</text>
<text x="117.9" y="45.1">0R</text>
<text x="130.8" y="45.1">R917</text>
<text x="151.2" y="47.7">MGT_TX12_FMC_HB17_CC_P</text>
<text x="154.1" y="42.6">MGT_RX12_FMC_HB19_N</text>
<text x="165.2" y="45.2">FMC_HB19_N</text>
<text x="182.7" y="43.8">[3]</text>
<text x="182.7" y="46.3">[16]</text>
<text x="197.2" y="46.3">[14]</text>
<text x="205.7" y="45.2">M2_TX0_N</text>
<text x="225" y="45.1">R974</text>
<text x="240.3" y="45.1">0R</text>
<text x="244.9" y="45.1">M.2_EQ</text>
<text x="279.2" y="45.1">#M.2_EQ#</text>
<text x="290.6" y="45.1">0R</text>
<text x="303.5" y="45.1">R975</text>
<text x="325.8" y="42.6">M2_TX0_DP1_N</text>
<text x="328.1" y="45.2">DP_LANE1_N</text>
<text x="345.3" y="43.8">[10]</text>
<text x="345.3" y="46.3">[7]</text>
<text x="24.4" y="51.4">[11]</text>
<text x="33" y="50.3">MGT_TX12_P</text>
<text x="52.3" y="50.2">R902</text>
<text x="67.6" y="50.2">0R</text>
<text x="72.1" y="50.2">#FMC_IO1#</text>
<text x="107.4" y="50.2">FMC_IO1</text>
<text x="117.9" y="50.2">0R</text>
<text x="130.8" y="50.2">R918</text>
<text x="150.8" y="52.8">MGT_TX12_FMC_HB17_CC_N</text>
<text x="162" y="50.3">FMC_HB17_CC_P</text>
<text x="182.7" y="54">[3]</text>
<text x="182.7" y="48.9">[3]</text>
<text x="182.7" y="51.4">[16]</text>
<text x="24.4" y="56.5">[11]</text>
<text x="33" y="55.3">MGT_TX12_N</text>
<text x="52.3" y="55.2">R903</text>
<text x="67.6" y="55.2">0R</text>
<text x="72.1" y="55.2">#FMC_IO1#</text>
<text x="107.4" y="55.2">FMC_IO1</text>
<text x="117.9" y="55.2">0R</text>
<text x="130.8" y="55.2">R919</text>
<text x="161.6" y="55.3">FMC_HB17_CC_N</text>
<text x="182.7" y="56.5">[16]</text>
<text x="24.4" y="64.1">[11]</text>
<text x="33" y="63">MGT_RX13_P</text>
<text x="52.3" y="62.9">R904</text>
<text x="67.6" y="62.9">0R</text>
<text x="72.1" y="62.9">#FMC_IO1#</text>
<text x="107.4" y="62.9">FMC_IO1</text>
<text x="117.9" y="62.9">0R</text>
<text x="130.8" y="62.9">R920</text>
<text x="154.1" y="65.5">MGT_RX13_FMC_HB18_N</text>
<text x="154.5" y="60.4">MGT_RX13_FMC_HB18_P</text>
<text x="165.6" y="63">FMC_HB18_P</text>
<text x="182.7" y="61.6">[3]</text>
<text x="182.7" y="64.1">[16]</text>
<text x="24.4" y="69.2">[11]</text>
<text x="33" y="68">MGT_RX13_N</text>
<text x="52.3" y="67.9">R905</text>
<text x="67.6" y="67.9">0R</text>
<text x="72.1" y="67.9">#FMC_IO1#</text>
<text x="107.4" y="67.9">FMC_IO1</text>
<text x="117.9" y="67.9">0R</text>
<text x="130.8" y="67.9">R921</text>
<text x="154.8" y="70.6">MGT_TX13_FMC_HB15_P</text>
<text x="165.2" y="68">FMC_HB18_N</text>
<text x="182.7" y="66.7">[3]</text>
<text x="182.7" y="71.7">[3]</text>
<text x="182.7" y="69.2">[16]</text>
<text x="24.4" y="74.3">[11]</text>
<text x="33" y="73.1">MGT_TX13_P</text>
<text x="52.3" y="73">R906</text>
<text x="67.6" y="73">0R</text>
<text x="72.1" y="73">#FMC_IO1#</text>
<text x="107.4" y="73">FMC_IO1</text>
<text x="117.9" y="73">0R</text>
<text x="130.8" y="73">R922</text>
<text x="154.4" y="75.7">MGT_TX13_FMC_HB15_N</text>
<text x="165.6" y="73.1">FMC_HB15_P</text>
<text x="182.7" y="76.8">[3]</text>
<text x="182.7" y="74.3">[16]</text>
<text x="24.4" y="79.4">[11]</text>
<text x="33" y="78.2">MGT_TX13_N</text>
<text x="52.3" y="78.1">R907</text>
<text x="67.6" y="78.1">0R</text>
<text x="72.1" y="78.1">#FMC_IO1#</text>
<text x="107.4" y="78.1">FMC_IO1</text>
<text x="117.9" y="78.1">0R</text>
<text x="130.8" y="78.1">R923</text>
<text x="154.5" y="83.3">MGT_RX14_FMC_HB16_P</text>
<text x="165.2" y="78.2">FMC_HB15_N</text>
<text x="182.7" y="79.4">[16]</text>
<text x="24.4" y="87">[11]</text>
<text x="33" y="85.8">MGT_RX14_P</text>
<text x="52.3" y="85.7">R908</text>
<text x="67.6" y="85.7">0R</text>
<text x="72.1" y="85.7">#FMC_IO1#</text>
<text x="107.4" y="85.7">FMC_IO1</text>
<text x="117.9" y="85.7">0R</text>
<text x="130.8" y="85.7">R924</text>
<text x="154.1" y="88.4">MGT_RX14_FMC_HB16_N</text>
<text x="165.6" y="85.8">FMC_HB16_P</text>
<text x="182.7" y="84.4">[3]</text>
<text x="182.7" y="89.5">[3]</text>
<text x="182.7" y="87">[16]</text>
<text x="24.4" y="92.1">[11]</text>
<text x="33" y="96">MGT_TX14_P</text>
<text x="33" y="90.9">MGT_RX14_N</text>
<text x="52.3" y="90.8">R909</text>
<text x="52.3" y="95.9">R910</text>
<text x="67.6" y="90.8">0R</text>
<text x="67.6" y="95.9">0R</text>
<text x="72.1" y="90.8">#FMC_IO1#</text>
<text x="72.1" y="95.9">#FMC_IO1#</text>
<text x="107.4" y="90.8">FMC_IO1</text>
<text x="107.4" y="95.9">FMC_IO1</text>
<text x="117.9" y="90.8">0R</text>
<text x="117.9" y="95.9">0R</text>
<text x="130.8" y="90.8">R925</text>
<text x="130.8" y="95.9">R926</text>
<text x="154.8" y="93.4">MGT_TX14_FMC_HB13_P</text>
<text x="165.2" y="90.9">FMC_HB16_N</text>
<text x="165.6" y="96">FMC_HB13_P</text>
<text x="182.7" y="94.6">[3]</text>
<text x="182.7" y="92.1">[16]</text>
<text x="24.4" y="97.1">[11]</text>
<text x="33" y="101.1">MGT_TX14_N</text>
<text x="52.3" y="101">R911</text>
<text x="67.6" y="101">0R</text>
<text x="72.1" y="101">#FMC_IO1#</text>
<text x="107.4" y="101">FMC_IO1</text>
<text x="117.9" y="101">0R</text>
<text x="130.8" y="101">R927</text>
<text x="154.4" y="98.5">MGT_TX14_FMC_HB13_N</text>
<text x="165.2" y="101.1">FMC_HB13_N</text>
<text x="182.7" y="99.7">[3]</text>
<text x="182.7" y="97.1">[16]</text>
<text x="24.4" y="102.2">[11]</text>
<text x="154.5" y="106.1">MGT_RX15_FMC_HB14_P</text>
<text x="182.7" y="107.3">[3]</text>
<text x="182.7" y="102.2">[16]</text>
<text x="24.4" y="109.8">[11]</text>
<text x="33" y="108.7">MGT_RX15_P</text>
<text x="33" y="113.8">MGT_RX15_N</text>
<text x="52.3" y="108.6">R912</text>
<text x="52.3" y="113.7">R913</text>
<text x="67.6" y="108.6">0R</text>
<text x="67.6" y="113.7">0R</text>
<text x="72.1" y="108.6">#FMC_IO1#</text>
<text x="72.1" y="113.7">#FMC_IO1#</text>
<text x="107.4" y="108.6">FMC_IO1</text>
<text x="107.4" y="113.7">FMC_IO1</text>
<text x="117.9" y="108.6">0R</text>
<text x="117.9" y="113.7">0R</text>
<text x="130.8" y="108.6">R928</text>
<text x="130.8" y="113.7">R929</text>
<text x="154.1" y="111.2">MGT_RX15_FMC_HB14_N</text>
<text x="165.2" y="113.8">FMC_HB14_N</text>
<text x="165.6" y="108.7">FMC_HB14_P</text>
<text x="182.7" y="112.4">[3]</text>
<text x="182.7" y="109.8">[16]</text>
<text x="24.4" y="114.9">[11]</text>
<text x="33" y="118.8">MGT_TX15_P</text>
<text x="52.3" y="118.7">R914</text>
<text x="67.6" y="118.7">0R</text>
<text x="72.1" y="118.7">#FMC_IO1#</text>
<text x="107.4" y="118.7">FMC_IO1</text>
<text x="117.9" y="118.7">0R</text>
<text x="130.8" y="118.7">R930</text>
<text x="154.8" y="116.3">MGT_TX15_FMC_HB12_P</text>
<text x="165.6" y="118.8">FMC_HB12_P</text>
<text x="182.7" y="117.5">[3]</text>
<text x="182.7" y="114.9">[16]</text>
<text x="24.4" y="120">[11]</text>
<text x="24.4" y="125.1">[11]</text>
<text x="33" y="123.9">MGT_TX15_N</text>
<text x="52.3" y="123.8">R915</text>
<text x="67.6" y="123.8">0R</text>
<text x="72.1" y="123.8">#FMC_IO1#</text>
<text x="107.4" y="123.8">FMC_IO1</text>
<text x="117.9" y="123.8">0R</text>
<text x="130.8" y="123.8">R931</text>
<text x="154.4" y="121.4">MGT_TX15_FMC_HB12_N</text>
<text x="165.2" y="123.9">FMC_HB12_N</text>
<text x="182.7" y="122.5">[3]</text>
<text x="182.7" y="120">[16]</text>
<text x="182.7" y="125.1">[16]</text>
<text x="154.5" y="136.6">MGT_RX16_FMC_HB11_P</text>
<text x="182.7" y="137.8">[3]</text>
<text x="24.4" y="140.3">[11]</text>
<text x="33" y="139.2">MGT_RX16_P</text>
<text x="52.3" y="139.1">R932</text>
<text x="67.6" y="139.1">0R</text>
<text x="72.1" y="139.1">#FMC_IO2#</text>
<text x="107.4" y="139.1">FMC_IO2</text>
<text x="117.9" y="139.1">0R</text>
<text x="130.8" y="139.1">R948</text>
<text x="154.1" y="141.7">MGT_RX16_FMC_HB11_N</text>
<text x="165.6" y="139.2">FMC_HB11_P</text>
<text x="182.7" y="142.9">[3]</text>
<text x="182.7" y="140.3">[16]</text>
<text x="24.4" y="145.4">[11]</text>
<text x="33" y="149.3">MGT_TX16_P</text>
<text x="33" y="144.2">MGT_RX16_N</text>
<text x="52.3" y="144.1">R933</text>
<text x="52.3" y="149.2">R934</text>
<text x="67.6" y="144.1">0R</text>
<text x="67.6" y="149.2">0R</text>
<text x="72.1" y="144.1">#FMC_IO2#</text>
<text x="72.1" y="149.2">#FMC_IO2#</text>
<text x="107.4" y="144.1">FMC_IO2</text>
<text x="107.4" y="149.2">FMC_IO2</text>
<text x="117.9" y="144.1">0R</text>
<text x="117.9" y="149.2">0R</text>
<text x="130.8" y="144.1">R949</text>
<text x="130.8" y="149.2">R950</text>
<text x="154.8" y="146.8">MGT_TX16_FMC_HB09_P</text>
<text x="165.2" y="144.2">FMC_HB11_N</text>
<text x="165.6" y="149.3">FMC_HB09_P</text>
<text x="182.7" y="147.9">[3]</text>
<text x="182.7" y="145.4">[16]</text>
<text x="24.4" y="150.5">[11]</text>
<text x="24.4" y="155.6">[11]</text>
<text x="33" y="154.4">MGT_TX16_N</text>
<text x="52.3" y="154.3">R935</text>
<text x="67.6" y="154.3">0R</text>
<text x="72.1" y="154.3">#FMC_IO2#</text>
<text x="107.4" y="154.3">FMC_IO2</text>
<text x="117.9" y="154.3">0R</text>
<text x="130.8" y="154.3">R951</text>
<text x="154.4" y="151.9">MGT_TX16_FMC_HB09_N</text>
<text x="165.2" y="154.4">FMC_HB09_N</text>
<text x="182.7" y="153">[3]</text>
<text x="182.7" y="150.5">[16]</text>
<text x="182.7" y="155.6">[16]</text>
<text x="52.3" y="161.9">R936</text>
<text x="67.6" y="161.9">0R</text>
<text x="72.1" y="161.9">#FMC_IO2#</text>
<text x="107.4" y="161.9">FMC_IO2</text>
<text x="117.9" y="161.9">0R</text>
<text x="130.8" y="161.9">R952</text>
<text x="154.5" y="159.5">MGT_RX17_FMC_HB10_P</text>
<text x="182.7" y="160.6">[3]</text>
<text x="24.4" y="163.2">[11]</text>
<text x="33" y="162">MGT_RX17_P</text>
<text x="33" y="167.1">MGT_RX17_N</text>
<text x="52.3" y="167">R937</text>
<text x="67.6" y="167">0R</text>
<text x="72.1" y="167">#FMC_IO2#</text>
<text x="107.4" y="167">FMC_IO2</text>
<text x="117.9" y="167">0R</text>
<text x="130.8" y="167">R953</text>
<text x="154.1" y="164.6">MGT_RX17_FMC_HB10_N</text>
<text x="165.2" y="167.1">FMC_HB10_N</text>
<text x="165.6" y="162">FMC_HB10_P</text>
<text x="182.7" y="165.7">[3]</text>
<text x="182.7" y="163.2">[16]</text>
<text x="24.4" y="173.3">[11]</text>
<text x="24.4" y="168.3">[11]</text>
<text x="33" y="172.2">MGT_TX17_P</text>
<text x="52.3" y="172.1">R938</text>
<text x="67.6" y="172.1">0R</text>
<text x="72.1" y="172.1">#FMC_IO2#</text>
<text x="107.4" y="172.1">FMC_IO2</text>
<text x="117.9" y="172.1">0R</text>
<text x="130.8" y="172.1">R954</text>
<text x="154.8" y="169.6">MGT_TX17_FMC_HB07_P</text>
<text x="165.6" y="172.2">FMC_HB07_P</text>
<text x="182.7" y="170.8">[3]</text>
<text x="182.7" y="168.3">[16]</text>
<text x="182.7" y="173.3">[16]</text>
<text x="24.4" y="178.4">[11]</text>
<text x="33" y="177.3">MGT_TX17_N</text>
<text x="52.3" y="177.2">R939</text>
<text x="67.6" y="177.2">0R</text>
<text x="72.1" y="177.2">#FMC_IO2#</text>
<text x="107.4" y="177.2">FMC_IO2</text>
<text x="117.9" y="177.2">0R</text>
<text x="130.8" y="177.2">R955</text>
<text x="154.4" y="174.7">MGT_TX17_FMC_HB07_N</text>
<text x="165.2" y="177.3">FMC_HB07_N</text>
<text x="182.7" y="175.9">[3]</text>
<text x="182.7" y="178.4">[16]</text>
<text x="33" y="184.9">MGT_RX18_P</text>
<text x="52.3" y="184.8">R940</text>
<text x="67.6" y="184.8">0R</text>
<text x="72.1" y="184.8">#FMC_IO2#</text>
<text x="107.4" y="184.8">FMC_IO2</text>
<text x="117.9" y="184.8">0R</text>
<text x="130.8" y="184.8">R956</text>
<text x="150.9" y="182.3">MGT_RX18_FMC_HB00_CC_P</text>
<text x="162" y="184.9">FMC_HB00_CC_P</text>
<text x="182.7" y="183.5">[3]</text>
<text x="24.4" y="186">[11]</text>
<text x="24.4" y="191.1">[11]</text>
<text x="33" y="190">MGT_RX18_N</text>
<text x="52.3" y="189.9">R941</text>
<text x="67.6" y="189.9">0R</text>
<text x="72.1" y="189.9">#FMC_IO2#</text>
<text x="107.4" y="189.9">FMC_IO2</text>
<text x="117.9" y="189.9">0R</text>
<text x="130.8" y="189.9">R957</text>
<text x="150.6" y="187.4">MGT_RX18_FMC_HB00_CC_N</text>
<text x="161.6" y="190">FMC_HB00_CC_N</text>
<text x="182.7" y="188.6">[3]</text>
<text x="182.7" y="186">[16]</text>
<text x="182.7" y="191.1">[16]</text>
<text x="24.4" y="196.2">[11]</text>
<text x="33" y="195">MGT_TX18_P</text>
<text x="52.3" y="194.9">R942</text>
<text x="67.6" y="194.9">0R</text>
<text x="72.1" y="194.9">#FMC_IO2#</text>
<text x="107.4" y="194.9">FMC_IO2</text>
<text x="117.9" y="194.9">0R</text>
<text x="130.8" y="194.9">R958</text>
<text x="154.4" y="197.6">MGT_TX18_FMC_HB05_N</text>
<text x="154.8" y="192.5">MGT_TX18_FMC_HB05_P</text>
<text x="165.6" y="195">FMC_HB05_P</text>
<text x="182.7" y="193.7">[3]</text>
<text x="182.7" y="196.2">[16]</text>
<text x="24.4" y="201.3">[11]</text>
<text x="33" y="200.1">MGT_TX18_N</text>
<text x="52.3" y="200">R943</text>
<text x="67.6" y="200">0R</text>
<text x="72.1" y="200">#FMC_IO2#</text>
<text x="107.4" y="200">FMC_IO2</text>
<text x="117.9" y="200">0R</text>
<text x="130.8" y="200">R959</text>
<text x="165.2" y="200.1">FMC_HB05_N</text>
<text x="182.7" y="198.7">[3]</text>
<text x="182.7" y="201.3">[16]</text>
<text x="24.4" y="208.9">[11]</text>
<text x="33" y="207.7">MGT_RX19_P</text>
<text x="52.3" y="207.6">R944</text>
<text x="67.6" y="207.6">0R</text>
<text x="72.1" y="207.6">#FMC_IO2#</text>
<text x="107.4" y="207.6">FMC_IO2</text>
<text x="117.9" y="207.6">0R</text>
<text x="130.8" y="207.6">R960</text>
<text x="154.5" y="205.2">MGT_RX19_FMC_HB08_P</text>
<text x="165.6" y="207.7">FMC_HB08_P</text>
<text x="182.7" y="206.4">[3]</text>
<text x="182.7" y="208.9">[16]</text>
<text x="24.4" y="214">[11]</text>
<text x="33" y="212.8">MGT_RX19_N</text>
<text x="52.3" y="212.7">R945</text>
<text x="67.6" y="212.7">0R</text>
<text x="72.1" y="212.7">#FMC_IO2#</text>
<text x="107.4" y="212.7">FMC_IO2</text>
<text x="117.9" y="212.7">0R</text>
<text x="130.8" y="212.7">R961</text>
<text x="151.2" y="215.4">MGT_TX19_FMC_HB06_CC_P</text>
<text x="154.1" y="210.3">MGT_RX19_FMC_HB08_N</text>
<text x="165.2" y="212.8">FMC_HB08_N</text>
<text x="182.7" y="211.4">[3]</text>
<text x="182.7" y="214">[16]</text>
<text x="24.4" y="219.1">[11]</text>
<text x="33" y="217.9">MGT_TX19_P</text>
<text x="52.3" y="217.8">R946</text>
<text x="67.6" y="217.8">0R</text>
<text x="72.1" y="217.8">#FMC_IO2#</text>
<text x="107.4" y="217.8">FMC_IO2</text>
<text x="117.9" y="217.8">0R</text>
<text x="130.8" y="217.8">R962</text>
<text x="150.8" y="220.4">MGT_TX19_FMC_HB06_CC_N</text>
<text x="162" y="217.9">FMC_HB06_CC_P</text>
<text x="182.7" y="221.6">[3]</text>
<text x="182.7" y="216.5">[3]</text>
<text x="182.7" y="219.1">[16]</text>
<text x="24.4" y="224.1">[11]</text>
<text x="33" y="223">MGT_TX19_N</text>
<text x="52.3" y="222.9">R947</text>
<text x="67.6" y="222.9">0R</text>
<text x="72.1" y="222.9">#FMC_IO2#</text>
<text x="107.4" y="222.9">FMC_IO2</text>
<text x="117.9" y="222.9">0R</text>
<text x="130.8" y="222.9">R963</text>
<text x="161.6" y="223">FMC_HB06_CC_N</text>
<text x="182.7" y="224.1">[16]</text>
<text x="24.5" y="239.4">[11]</text>
<text x="33.1" y="238.2">MGT_REFCLK9_P</text>
<text x="52.3" y="238.1">R964</text>
<text x="67.6" y="238.1">0R</text>
<text x="72.1" y="238.1">#FMC_IO2#</text>
<text x="107.4" y="238.1">FMC_IO2</text>
<text x="117.9" y="238.1">0R</text>
<text x="130.8" y="238.1">R968</text>
<text x="145.5" y="235.7">MGT_REFCLK9_FMC_CLK2_BIDIR_P</text>
<text x="159.9" y="238.2">FMC_CLK2_BIDIR_P</text>
<text x="182.7" y="236.8">[3]</text>
<text x="182.7" y="239.4">[16]</text>
<text x="24.5" y="244.5">[11]</text>
<text x="33.1" y="243.3">MGT_REFCLK9_N</text>
<text x="52.3" y="243.2">R965</text>
<text x="67.6" y="243.2">0R</text>
<text x="72.1" y="243.2">#FMC_IO2#</text>
<text x="107.4" y="243.2">FMC_IO2</text>
<text x="117.9" y="243.2">0R</text>
<text x="130.8" y="243.2">R969</text>
<text x="145.1" y="240.8">MGT_REFCLK9_FMC_CLK2_BIDIR_N</text>
<text x="145.5" y="245.8">MGT_REFCLK8_FMC_CLK3_BIDIR_P</text>
<text x="159.5" y="243.3">FMC_CLK2_BIDIR_N</text>
<text x="182.7" y="241.9">[3]</text>
<text x="182.7" y="244.5">[16]</text>
<text x="24.5" y="249.5">[18]</text>
<text x="33.1" y="248.4">MGT_REFCLK8_P</text>
<text x="52.3" y="248.3">R966</text>
<text x="67.6" y="248.3">0R</text>
<text x="72.1" y="248.3">#FMC_IO2#</text>
<text x="107.4" y="248.3">FMC_IO2</text>
<text x="117.9" y="248.3">0R</text>
<text x="130.8" y="248.3">R970</text>
<text x="145.1" y="250.9">MGT_REFCLK8_FMC_CLK3_BIDIR_N</text>
<text x="159.9" y="248.4">FMC_CLK3_BIDIR_P</text>
<text x="182.7" y="249.5">[16]</text>
<text x="182.7" y="247">[3]</text>
<text x="24.5" y="254.6">[18]</text>
<text x="33.1" y="253.5">MGT_REFCLK8_N</text>
<text x="52.3" y="253.4">R967</text>
<text x="67.6" y="253.4">0R</text>
<text x="72.1" y="253.4">#FMC_IO2#</text>
<text x="107.4" y="253.4">FMC_IO2</text>
<text x="117.9" y="253.4">0R</text>
<text x="130.8" y="253.4">R971</text>
<text x="159.5" y="253.5">FMC_CLK3_BIDIR_N</text>
<text x="182.7" y="254.6">[16]</text>
<text x="182.7" y="252.1">[3]</text>
</g>
</svg>
